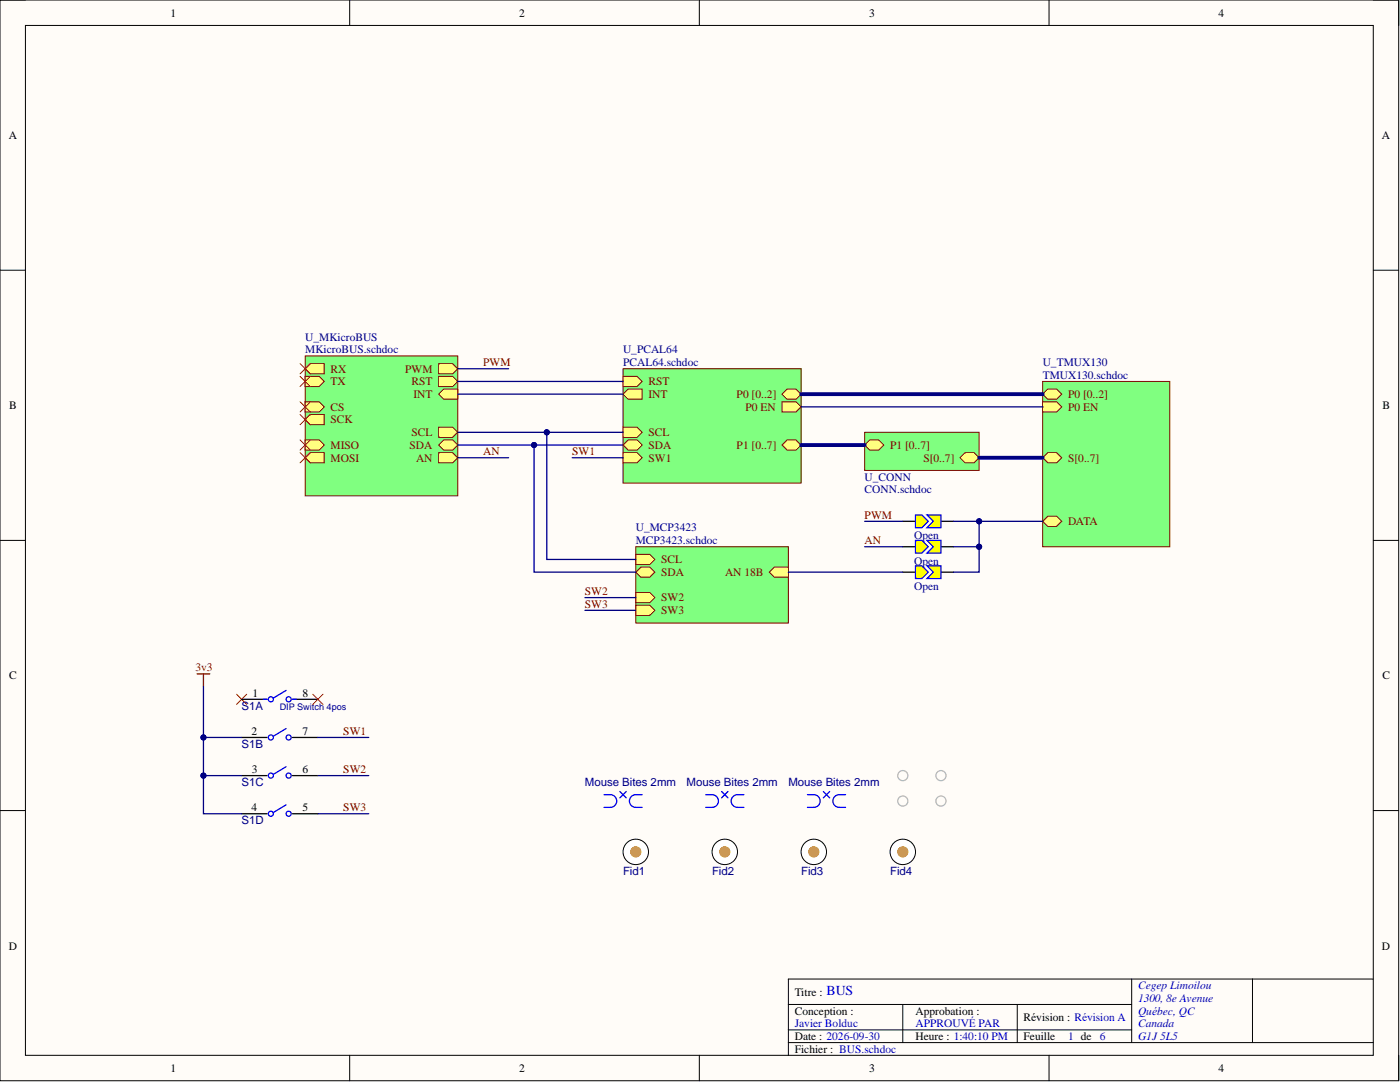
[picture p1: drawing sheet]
<svg xmlns="http://www.w3.org/2000/svg" width="279mm" height="216mm" viewBox="0 0 279 216" stroke-linecap="round" stroke-linejoin="round" font-family="sans-serif">
<path d="M0 0h279.1v215.7h-279.1z" fill-rule="evenodd" fill="#fffcf8"/>
<path d="M0 0h279.1v215.7h-279.1z" fill="none" stroke="#000" stroke-width=".2"/>
<path d="M5.1 5.1h269v205.5h-269z" fill-rule="evenodd" fill="#fffcf8"/>
<g fill="none" stroke="#000" stroke-width=".2">
<path d="M0 0h5.1M5.1 5.1h269v205.5h-269zM69.8 0v5.1M139.6 0v5.1M209.4 0v5.1M274.1 0h5v5.1M0 53.9h5.1M274.1 53.9h5M0 107.8h5.1M274.1 107.8h5M0 161.7h5.1M274.1 161.7h5"/>
<path d="M225.9 195.4v12.6M250 195.4v12.6M274.1 195.4h-116.8v15.2M69.8 210.6v5.1M139.6 210.6v5.1M157.3 200.4h68.6M157.3 208h116.8M157.3 205.5h68.6M180.2 200.4v7.6M203 200.4v7.6M209.4 210.6v5.1M279.1 210.6v5.1"/>
</g>
<path d="M172.6 86.3h22.8v7.6h-22.8z" fill-rule="evenodd" fill="#80ff80"/>
<path d="M172.6 86.3h22.8v7.6h-22.8z" fill="none" stroke="#800000" stroke-width=".2"/>
<path d="M191.6 91.3l1-1h1.8l1 1-1 1.1h-1.8z" fill-rule="evenodd" fill="#ffff80"/>
<path d="M191.6 91.3l1-1h1.8l1 1-1 1.1h-1.8z" fill="none" stroke="#800000" stroke-width=".2"/>
<path d="M172.6 88.8l1-1h1.8l1 1-1 1h-1.8z" fill-rule="evenodd" fill="#ffff80"/>
<path d="M172.6 88.8l1-1h1.8l1 1-1 1h-1.8z" fill="none" stroke="#800000" stroke-width=".2"/>
<path d="M60.9 71h30.5v27.9h-30.5z" fill-rule="evenodd" fill="#80ff80"/>
<path d="M60.9 71h30.5v27.9h-30.5z" fill="none" stroke="#800000" stroke-width=".2"/>
<path d="M87.5 90.3h2.8l1.1 1-1.1 1.1h-2.8z" fill-rule="evenodd" fill="#ffff80"/>
<path d="M87.5 90.3h2.8l1.1 1-1.1 1.1h-2.8z" fill="none" stroke="#800000" stroke-width=".2"/>
<path d="M87.5 78.7l1.1-1.1h2.8v2.1h-2.8z" fill-rule="evenodd" fill="#ffff80"/>
<path d="M87.5 78.7l1.1-1.1h2.8v2.1h-2.8z" fill="none" stroke="#800000" stroke-width=".2"/>
<path d="M87.5 75.1h2.8l1.1 1-1.1 1h-2.8z" fill-rule="evenodd" fill="#ffff80"/>
<path d="M87.5 75.1h2.8l1.1 1-1.1 1h-2.8z" fill="none" stroke="#800000" stroke-width=".2"/>
<path d="M87.5 88.8l1.1-1h1.7l1.1 1-1.1 1h-1.7z" fill-rule="evenodd" fill="#ffff80"/>
<path d="M87.5 88.8l1.1-1h1.7l1.1 1-1.1 1h-1.7z" fill="none" stroke="#800000" stroke-width=".2"/>
<path d="M87.5 85.2h2.8l1.1 1.1-1.1 1h-2.8z" fill-rule="evenodd" fill="#ffff80"/>
<path d="M87.5 85.2h2.8l1.1 1.1-1.1 1h-2.8z" fill="none" stroke="#800000" stroke-width=".2"/>
<path d="M60.9 91.3l1-1h2.8v2.1h-2.8z" fill-rule="evenodd" fill="#ffff80"/>
<path d="M60.9 91.3l1-1h2.8v2.1h-2.8z" fill="none" stroke="#800000" stroke-width=".2"/>
<path d="M60.9 87.8h2.8l1 1-1 1h-2.8z" fill-rule="evenodd" fill="#ffff80"/>
<path d="M60.9 87.8h2.8l1 1-1 1h-2.8z" fill="none" stroke="#800000" stroke-width=".2"/>
<path d="M60.9 73.6l1-1h2.8v2h-2.8z" fill-rule="evenodd" fill="#ffff80"/>
<path d="M60.9 73.6l1-1h2.8v2h-2.8z" fill="none" stroke="#800000" stroke-width=".2"/>
<path d="M60.9 75.1h2.8l1 1-1 1h-2.8z" fill-rule="evenodd" fill="#ffff80"/>
<path d="M60.9 75.1h2.8l1 1-1 1h-2.8z" fill="none" stroke="#800000" stroke-width=".2"/>
<path d="M60.9 80.2h2.8l1 1-1 1h-2.8z" fill-rule="evenodd" fill="#ffff80"/>
<path d="M60.9 80.2h2.8l1 1-1 1h-2.8z" fill="none" stroke="#800000" stroke-width=".2"/>
<path d="M60.9 83.7l1-1h2.8v2h-2.8z" fill-rule="evenodd" fill="#ffff80"/>
<path d="M60.9 83.7l1-1h2.8v2h-2.8z" fill="none" stroke="#800000" stroke-width=".2"/>
<path d="M87.5 72.6h2.8l1.1 1-1.1 1h-2.8z" fill-rule="evenodd" fill="#ffff80"/>
<path d="M87.5 72.6h2.8l1.1 1-1.1 1h-2.8z" fill="none" stroke="#800000" stroke-width=".2"/>
<path d="M124.3 73.6h35.6v22.8h-35.6z" fill-rule="evenodd" fill="#80ff80"/>
<path d="M124.3 73.6h35.6v22.8h-35.6z" fill="none" stroke="#800000" stroke-width=".2"/>
<path d="M156.1 88.8l1-1h1.8l1 1-1 1h-1.8z" fill-rule="evenodd" fill="#ffff80"/>
<path d="M156.1 88.8l1-1h1.8l1 1-1 1h-1.8z" fill="none" stroke="#800000" stroke-width=".2"/>
<path d="M124.3 75.1h2.8l1.1 1-1.1 1h-2.8z" fill-rule="evenodd" fill="#ffff80"/>
<path d="M124.3 75.1h2.8l1.1 1-1.1 1h-2.8z" fill="none" stroke="#800000" stroke-width=".2"/>
<path d="M124.3 78.7l1.1-1.1h2.8v2.1h-2.8z" fill-rule="evenodd" fill="#ffff80"/>
<path d="M124.3 78.7l1.1-1.1h2.8v2.1h-2.8z" fill="none" stroke="#800000" stroke-width=".2"/>
<path d="M124.3 88.8l1.1-1h1.7l1.1 1-1.1 1h-1.7z" fill-rule="evenodd" fill="#ffff80"/>
<path d="M124.3 88.8l1.1-1h1.7l1.1 1-1.1 1h-1.7z" fill="none" stroke="#800000" stroke-width=".2"/>
<path d="M156.1 78.7l1-1.1h1.8l1 1.1-1 1h-1.8z" fill-rule="evenodd" fill="#ffff80"/>
<path d="M156.1 78.7l1-1.1h1.8l1 1.1-1 1h-1.8z" fill="none" stroke="#800000" stroke-width=".2"/>
<path d="M156.1 80.2h2.8l1 1-1 1h-2.8z" fill-rule="evenodd" fill="#ffff80"/>
<path d="M156.1 80.2h2.8l1 1-1 1h-2.8z" fill="none" stroke="#800000" stroke-width=".2"/>
<path d="M124.3 85.2h2.8l1.1 1.1-1.1 1h-2.8z" fill-rule="evenodd" fill="#ffff80"/>
<path d="M124.3 85.2h2.8l1.1 1.1-1.1 1h-2.8z" fill="none" stroke="#800000" stroke-width=".2"/>
<path d="M124.3 90.3h2.8l1.1 1-1.1 1.1h-2.8z" fill-rule="evenodd" fill="#ffff80"/>
<path d="M124.3 90.3h2.8l1.1 1-1.1 1.1h-2.8z" fill="none" stroke="#800000" stroke-width=".2"/>
<path d="M208.1 76.1h25.4v33h-25.4z" fill-rule="evenodd" fill="#80ff80"/>
<path d="M208.1 76.1h25.4v33h-25.4z" fill="none" stroke="#800000" stroke-width=".2"/>
<path d="M208.1 91.3l1-1h1.8l1 1-1 1.1h-1.8z" fill-rule="evenodd" fill="#ffff80"/>
<path d="M208.1 91.3l1-1h1.8l1 1-1 1.1h-1.8z" fill="none" stroke="#800000" stroke-width=".2"/>
<path d="M208.1 78.7l1-1.1h1.8l1 1.1-1 1h-1.8z" fill-rule="evenodd" fill="#ffff80"/>
<path d="M208.1 78.7l1-1.1h1.8l1 1.1-1 1h-1.8z" fill="none" stroke="#800000" stroke-width=".2"/>
<path d="M208.1 80.2h2.8l1 1-1 1h-2.8z" fill-rule="evenodd" fill="#ffff80"/>
<path d="M208.1 80.2h2.8l1 1-1 1h-2.8z" fill="none" stroke="#800000" stroke-width=".2"/>
<path d="M208.1 104l1-1h1.8l1 1-1 1h-1.8z" fill-rule="evenodd" fill="#ffff80"/>
<path d="M208.1 104l1-1h1.8l1 1-1 1h-1.8z" fill="none" stroke="#800000" stroke-width=".2"/>
<path d="M59.9 80.2l2 2M59.9 82.7l2 2M61.9 80.2l-2 2M61.9 82.7l-2 2" fill="none" stroke="#f00" stroke-width=".2"/>
<path d="M126.9 109.1h30.4v15.2h-30.4z" fill-rule="evenodd" fill="#80ff80"/>
<path d="M126.9 109.1h30.4v15.2h-30.4z" fill="none" stroke="#800000" stroke-width=".2"/>
<path d="M153.5 114.2l1-1h2.8v2h-2.8z" fill-rule="evenodd" fill="#ffff80"/>
<path d="M153.5 114.2l1-1h2.8v2h-2.8z" fill="none" stroke="#800000" stroke-width=".2"/>
<path d="M126.9 114.2l1-1h1.8l1 1-1 1h-1.8z" fill-rule="evenodd" fill="#ffff80"/>
<path d="M126.9 114.2l1-1h1.8l1 1-1 1h-1.8z" fill="none" stroke="#800000" stroke-width=".2"/>
<path d="M126.9 110.6h2.8l1 1-1 1h-2.8z" fill-rule="evenodd" fill="#ffff80"/>
<path d="M126.9 110.6h2.8l1 1-1 1h-2.8z" fill="none" stroke="#800000" stroke-width=".2"/>
<path d="M126.9 118.2h2.8l1 1-1 1.1h-2.8z" fill-rule="evenodd" fill="#ffff80"/>
<path d="M126.9 118.2h2.8l1 1-1 1.1h-2.8z" fill="none" stroke="#800000" stroke-width=".2"/>
<path d="M126.9 120.8h2.8l1 1-1 1h-2.8z" fill-rule="evenodd" fill="#ffff80"/>
<path d="M126.9 120.8h2.8l1 1-1 1h-2.8z" fill="none" stroke="#800000" stroke-width=".2"/>
<path d="M59.9 72.6l2 2M59.9 75.1l2 2M61.9 72.6l-2 2M61.9 75.1l-2 2M59.9 87.8l2 2M59.9 90.3l2 2.1M61.9 87.8l-2 2M61.9 90.3l-2 2.1" fill="none" stroke="#f00" stroke-width=".2"/>
<path d="M180.2 114.2h2.5M187.8 114.2h2.5" fill="none" stroke="#000" stroke-width=".25"/>
<path d="M182.7 112.9h1.3l1.2 1.3-1.2 1.2h-1.3z" fill-rule="evenodd" fill="#ff0"/>
<path d="M182.7 112.9h1.3l1.2 1.3-1.2 1.2h-1.3z" fill="none" stroke="#00f" stroke-width=".25"/>
<path d="M185 112.9h2.8v2.5h-2.8l1.3-1.2z" fill-rule="evenodd" fill="#ff0"/>
<path d="M185 112.9h2.8v2.5h-2.8l1.3-1.2z" fill="none" stroke="#00f" stroke-width=".25"/>
<path d="M180.2 104h2.5M187.8 104h2.5" fill="none" stroke="#000" stroke-width=".25"/>
<path d="M182.7 102.8h1.3l1.2 1.2-1.2 1.3h-1.3z" fill-rule="evenodd" fill="#ff0"/>
<path d="M182.7 102.8h1.3l1.2 1.2-1.2 1.3h-1.3z" fill="none" stroke="#00f" stroke-width=".25"/>
<path d="M185 102.8h2.8v2.5h-2.8l1.3-1.3z" fill-rule="evenodd" fill="#ff0"/>
<path d="M185 102.8h2.8v2.5h-2.8l1.3-1.3z" fill="none" stroke="#00f" stroke-width=".25"/>
<path d="M180.2 109.1h2.5M187.8 109.1h2.5" fill="none" stroke="#000" stroke-width=".25"/>
<path d="M182.7 107.8h1.3l1.2 1.3-1.2 1.3h-1.3z" fill-rule="evenodd" fill="#ff0"/>
<path d="M182.7 107.8h1.3l1.2 1.3-1.2 1.3h-1.3z" fill="none" stroke="#00f" stroke-width=".25"/>
<path d="M185 107.8h2.8v2.6h-2.8l1.3-1.3z" fill-rule="evenodd" fill="#ff0"/>
<g fill="none" stroke="#00f" stroke-width=".25">
<path d="M185 107.8h2.8v2.6h-2.8l1.3-1.3zM52.5 139.5h.8M57.1 137.8l-2.5 1.5M58.4 139.5h.7M57.1 145.4l-2.5 1.5M57.1 153l-2.5 1.5M120.5 158.6h1.3a1.27 1.27 0 0 1 1.3 1.2 1.27 1.27 0 0 1-1.3 1.3h-1.3M123.7 157.9l1.3 1.3M125 157.9l-1.3 1.3M128.2 158.6h-1.3a1.27 1.27 0 0 0-1.3 1.2 1.27 1.27 0 0 0 1.3 1.3h1.3M140.8 158.6h1.3a1.27 1.27 0 0 1 1.3 1.2 1.27 1.27 0 0 1-1.3 1.3h-1.3M144 157.9l1.3 1.3"/>
<path d="M145.3 157.9l-1.3 1.3M148.5 158.6h-1.3a1.27 1.27 0 0 0-1.3 1.2 1.27 1.27 0 0 0 1.3 1.3h1.3M57.1 160.6l-2.5 1.5"/>
<circle cx="54.1" cy="139.5" r=".51"/>
<circle cx="57.6" cy="139.5" r=".51"/>
<circle cx="54.1" cy="147.2" r=".51"/>
<circle cx="54.1" cy="154.8" r=".51"/>
<circle cx="57.6" cy="147.2" r=".51"/>
<circle cx="57.6" cy="154.8" r=".51"/>
<circle cx="54.1" cy="162.4" r=".51"/>
<circle cx="57.6" cy="162.4" r=".51"/>
</g>
<path d="M47.2 138.5l2 2.1M49.2 138.5l-2 2.1M62.4 138.5l2.1 2.1M64.5 138.5l-2.1 2.1" fill="none" stroke="#f00" stroke-width=".2"/>
<path d="M39.3 134.5h2.6M40.6 134.5v2.5" fill="none" stroke="#800000" stroke-width=".25"/>
<path d="M48.2 139.5h5.1M58.4 139.5h5M48.2 147.2h5.1M48.2 154.8h5.1M58.4 147.2h5M58.4 154.8h5M48.2 162.4h5.1M58.4 162.4h5" fill="none" stroke="#000" stroke-width=".25"/>
<g fill="none" stroke="#b7b7b7" stroke-width=".25">
<circle cx="180.2" cy="159.8" r="1.01"/>
<circle cx="180.2" cy="154.8" r="1.01"/>
<circle cx="187.8" cy="154.8" r="1.01"/>
<circle cx="187.8" cy="159.8" r="1.01"/>
</g>
<circle cx="126.9" cy="170" r="2.54" fill="#fff"/>
<circle cx="126.9" cy="170" r="2.54" fill="none" stroke="#000" stroke-width=".2"/>
<circle cx="126.9" cy="170" r="1.02" fill="#c39800"/>
<circle cx="126.9" cy="170" r="1.02" fill="none" stroke="#c39800" stroke-width=".2"/>
<circle cx="144.6" cy="170" r="2.54" fill="#fff"/>
<circle cx="144.6" cy="170" r="2.54" fill="none" stroke="#000" stroke-width=".2"/>
<circle cx="144.6" cy="170" r="1.02" fill="#c39800"/>
<circle cx="144.6" cy="170" r="1.02" fill="none" stroke="#c39800" stroke-width=".2"/>
<circle cx="162.4" cy="170" r="2.54" fill="#fff"/>
<circle cx="162.4" cy="170" r="2.54" fill="none" stroke="#000" stroke-width=".2"/>
<circle cx="162.4" cy="170" r="1.02" fill="#c39800"/>
<circle cx="162.4" cy="170" r="1.02" fill="none" stroke="#c39800" stroke-width=".2"/>
<circle cx="180.2" cy="170" r="2.54" fill="#fff"/>
<circle cx="180.2" cy="170" r="2.54" fill="none" stroke="#000" stroke-width=".2"/>
<circle cx="180.2" cy="170" r="1.01" fill="#c39800"/>
<circle cx="180.2" cy="170" r="1.01" fill="none" stroke="#c39800" stroke-width=".2"/>
<path d="M161.1 158.6h1.3a1.27 1.27 0 0 1 1.3 1.2 1.27 1.27 0 0 1-1.3 1.3h-1.3M164.3 157.9l1.3 1.3M165.6 157.9l-1.3 1.3M168.8 158.6h-1.3a1.27 1.27 0 0 0-1.3 1.2 1.27 1.27 0 0 0 1.3 1.3h1.3" fill="none" stroke="#00f" stroke-width=".25"/>
<path d="M91.4 86.3h32.9" fill="none" stroke="#000080" stroke-width=".25"/>
<circle cx="109.1" cy="86.3" r=".51" fill="#000080"/>
<circle cx="109.1" cy="86.3" r=".51" fill="none" stroke="#000080" stroke-width=".2"/>
<path d="M91.4 88.8h32.9" fill="none" stroke="#000080" stroke-width=".25"/>
<circle cx="106.6" cy="88.8" r=".51" fill="#000080"/>
<circle cx="106.6" cy="88.8" r=".51" fill="none" stroke="#000080" stroke-width=".2"/>
<path d="M91.4 78.7h32.9M91.4 76.1h32.9M109.1 86.3v25.3h17.8" fill="none" stroke="#000080" stroke-width=".25"/>
<circle cx="109.1" cy="86.3" r=".51" fill="#000080"/>
<circle cx="109.1" cy="86.3" r=".51" fill="none" stroke="#000080" stroke-width=".2"/>
<path d="M208.1 104h-12.7v10.2h-5.1" fill="none" stroke="#000080" stroke-width=".25"/>
<circle cx="195.4" cy="109.1" r=".51" fill="#000080"/>
<circle cx="195.4" cy="109.1" r=".51" fill="none" stroke="#000080" stroke-width=".2"/>
<circle cx="195.4" cy="104" r=".51" fill="#000080"/>
<circle cx="195.4" cy="104" r=".51" fill="none" stroke="#000080" stroke-width=".2"/>
<path d="M190.3 104h5.1" fill="none" stroke="#000080" stroke-width=".25"/>
<circle cx="195.4" cy="104" r=".51" fill="#000080"/>
<circle cx="195.4" cy="104" r=".51" fill="none" stroke="#000080" stroke-width=".2"/>
<path d="M190.3 109.1h5.1" fill="none" stroke="#000080" stroke-width=".25"/>
<circle cx="195.4" cy="109.1" r=".51" fill="#000080"/>
<circle cx="195.4" cy="109.1" r=".51" fill="none" stroke="#000080" stroke-width=".2"/>
<path d="M91.4 73.6h10.1M91.4 91.3h10.1M106.6 88.8v25.4h20.3M172.6 104h7.6M172.6 109.1h7.6" fill="none" stroke="#000080" stroke-width=".25"/>
<circle cx="106.6" cy="88.8" r=".51" fill="#000080"/>
<circle cx="106.6" cy="88.8" r=".51" fill="none" stroke="#000080" stroke-width=".2"/>
<path d="M157.3 114.2h22.9M40.6 137v25.4h7.6M63.4 147.2h10.2M63.4 154.8h10.2M63.4 162.4h10.2" fill="none" stroke="#000080" stroke-width=".25"/>
<circle cx="40.6" cy="154.8" r=".51" fill="#000080"/>
<circle cx="40.6" cy="154.8" r=".51" fill="none" stroke="#000080" stroke-width=".2"/>
<circle cx="40.6" cy="147.2" r=".51" fill="#000080"/>
<circle cx="40.6" cy="147.2" r=".51" fill="none" stroke="#000080" stroke-width=".2"/>
<path d="M40.6 154.8h7.6" fill="none" stroke="#000080" stroke-width=".25"/>
<circle cx="40.6" cy="154.8" r=".51" fill="#000080"/>
<circle cx="40.6" cy="154.8" r=".51" fill="none" stroke="#000080" stroke-width=".2"/>
<path d="M40.6 147.2h7.6" fill="none" stroke="#000080" stroke-width=".25"/>
<circle cx="40.6" cy="147.2" r=".51" fill="#000080"/>
<circle cx="40.6" cy="147.2" r=".51" fill="none" stroke="#000080" stroke-width=".2"/>
<path d="M114.2 91.3h10.1M159.9 81.2h48.2M116.7 119.2h10.2M116.7 121.8h10.2" fill="none" stroke="#000080" stroke-width=".25"/>
<path d="M159.9 78.7h48.2M159.9 88.8h12.7M195.4 91.3h12.7" fill="none" stroke="#000080" stroke-width=".76"/>
<text font-size="2.7" fill="#00f" x="164.9" y="198.6">BUS</text>
<g font-size="2.3">
<text x="34" y="3.3">1</text>
<text x="103.6" y="3.3">2</text>
<text x="173.5" y="3.3">3</text>
<text x="243.2" y="3.3">4</text>
<text x="1.7" y="27.7">A</text>
<text x="275.8" y="27.7">A</text>
<text x="1.8" y="81.7">B</text>
<text x="275.9" y="81.7">B</text>
<text x="1.8" y="135.6">C</text>
<text x="275.9" y="135.6">C</text>
<text x="50.4" y="139">1</text>
<text x="60.4" y="139">8</text>
<text x="50.2" y="146.6">2</text>
<text x="60.4" y="146.6">7</text>
<text x="50.3" y="154.3">3</text>
<text x="60.4" y="154.3">6</text>
<text x="50.2" y="161.9">4</text>
<text x="60.4" y="161.9">5</text>
<text x="1.7" y="189.5">D</text>
<text x="275.8" y="189.5">D</text>
<text x="158.6" y="198.7">Titre :</text>
<text x="158.6" y="202.5">Conception :</text>
<text x="182.7" y="202.5">Approbation :</text>
<text x="204.3" y="203.7">Révision : Révision A</text>
<text x="158.6" y="207.5">Date : 2026-09-30</text>
<text x="182.7" y="207.5">Heure : 1:40:10 PM</text>
<text x="204.3" y="207.5">Feuille</text>
<text x="34" y="213.9">1</text>
<text x="103.6" y="213.9">2</text>
<text x="158.6" y="210.1">Fichier : BUS.schdoc</text>
<text x="173.5" y="213.9">3</text>
<text x="243.2" y="213.9">4</text>
</g>
<g font-size="2.3" fill="#000080">
<text x="60.9" y="68">U_MKicroBUS</text>
<text x="60.9" y="70.5">MKicroBUS.schdoc</text>
<text x="124.3" y="70.5">U_PCAL64</text>
<text x="124.3" y="73.1">PCAL64.schdoc</text>
<text x="208.1" y="73.1">U_TMUX130</text>
<text x="208.1" y="75.6">TMUX130.schdoc</text>
<text x="172.6" y="95.9">U_CONN</text>
<text x="172.6" y="98.4">CONN.schdoc</text>
<text x="126.9" y="106.1">U_MCP3423</text>
<text x="182.5" y="107.6">Open</text>
<text x="126.9" y="108.6">MCP3423.schdoc</text>
<text x="182.5" y="112.6">Open</text>
<text x="182.5" y="117.7">Open</text>
<text x="48.2" y="141.6">S1A</text>
<text x="48.2" y="149.2">S1B</text>
<text x="48.2" y="156.8">S1C</text>
<text x="116.7" y="156.8">Mouse Bites 2mm</text>
<text x="137" y="156.8">Mouse Bites 2mm</text>
<text x="157.3" y="156.8">Mouse Bites 2mm</text>
<text x="48.2" y="164.4">S1D</text>
<text x="124.3" y="174.6">Fid1</text>
<text x="142.1" y="174.6">Fid2</text>
<text x="159.9" y="174.6">Fid3</text>
<text x="177.6" y="174.6">Fid4</text>
</g>
<g font-size="2.3" fill="#800000">
<text x="66" y="74.3">RX</text>
<text x="66" y="76.9">TX</text>
<text x="80.9" y="74.3">PWM</text>
<text x="82.1" y="76.9">RST</text>
<text x="96.4" y="73.1">PWM</text>
<text x="129.4" y="76.9">RST</text>
<text x="66" y="81.9">CS</text>
<text x="82.5" y="79.4">INT</text>
<text x="129.4" y="79.4">INT</text>
<text x="147" y="79.4">P0 [0..2]</text>
<text x="148.8" y="81.9">P0 EN</text>
<text x="213.2" y="79.4">P0 [0..2]</text>
<text x="213.2" y="81.9">P0 EN</text>
<text x="66" y="89.6">MISO</text>
<text x="66" y="84.5">SCK</text>
<text x="81.7" y="89.6">SDA</text>
<text x="82.1" y="87">SCL</text>
<text x="129.4" y="89.6">SDA</text>
<text x="129.4" y="87">SCL</text>
<text x="147" y="89.6">P1 [0..7]</text>
<text x="177.6" y="89.6">P1 [0..7]</text>
<text x="66" y="92.1">MOSI</text>
<text x="83" y="92.1">AN</text>
<text x="96.4" y="90.8">AN</text>
<text x="114.2" y="90.8">SW1</text>
<text x="129.4" y="92.1">SW1</text>
<text x="184.3" y="92.1">S[0..7]</text>
<text x="213.2" y="92.1">S[0..7]</text>
<text x="172.6" y="103.5">PWM</text>
<text x="213.2" y="104.8">DATA</text>
<text x="132" y="112.4">SCL</text>
<text x="172.6" y="108.6">AN</text>
<text x="116.7" y="118.7">SW2</text>
<text x="132" y="114.9">SDA</text>
<text x="144.7" y="114.9">AN 18B</text>
<text x="116.7" y="121.3">SW3</text>
<text x="132" y="120">SW2</text>
<text x="132" y="122.5">SW3</text>
<text x="39" y="134">3v3</text>
<text x="68.5" y="146.6">SW1</text>
<text x="68.5" y="154.3">SW2</text>
<text x="68.5" y="161.9">SW3</text>
</g>
<g font-size="2.3" fill="#00f">
<text x="227.1" y="197.4">Cegep Limoilou</text>
<text x="227.1" y="199.9">1300, 8e Avenue</text>
<text x="227.1" y="202.5">Québec, QC</text>
<text x="158.6" y="205">Javier Bolduc</text>
<text x="182.7" y="205">APPROUVÉ PAR</text>
<text x="213.2" y="207.5">1 de</text>
<text x="219.5" y="207.5">6</text>
<text x="227.1" y="205">Canada</text>
<text x="227.1" y="207.5">G1J 5L5</text>
</g>
<text font-size="1.8" fill="#000080" x="55.8" y="141.7">DIP Switch 4pos</text>
</svg>
